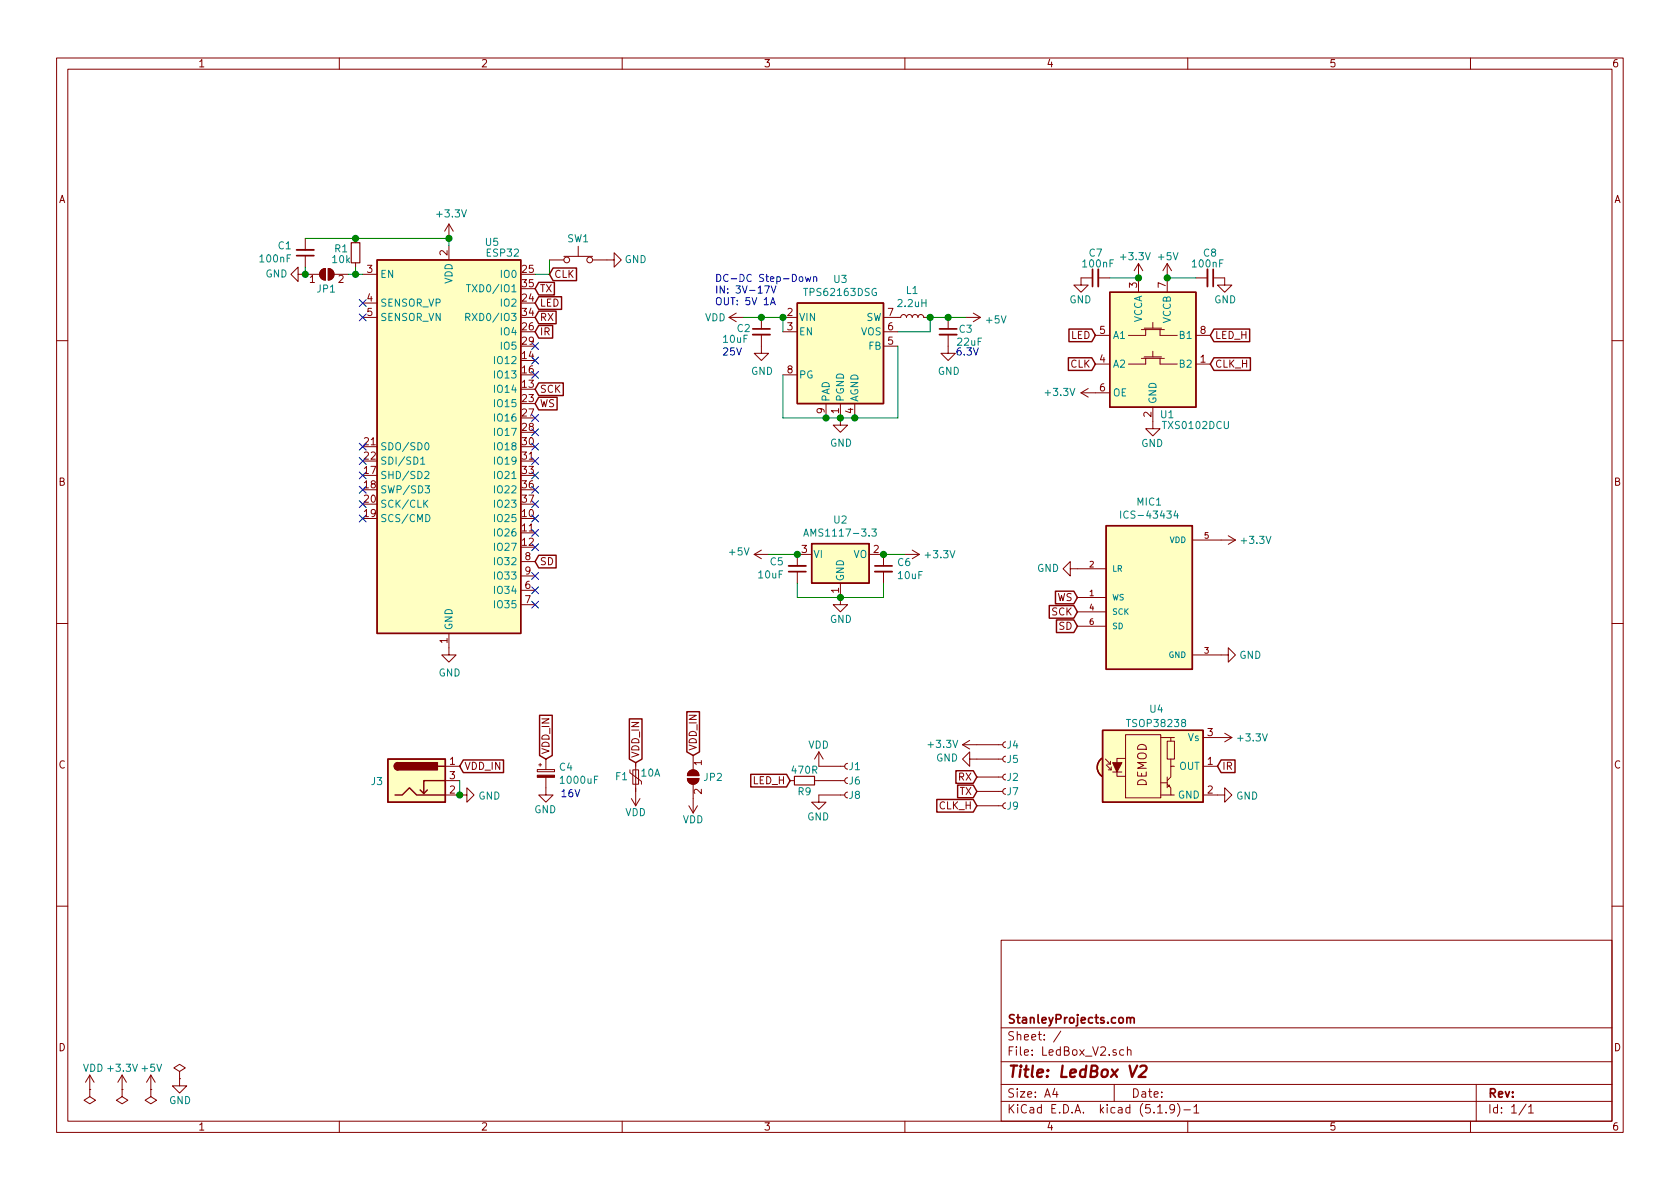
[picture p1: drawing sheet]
<svg xmlns="http://www.w3.org/2000/svg" width="297mm" height="210mm" viewBox="0 0 297 210" stroke-linecap="round" stroke-linejoin="round" font-family="sans-serif">
<g fill="none" stroke="#840000" stroke-width=".18">
<path d="M10 10.3h277v189.9h-277zM12 12.2h273v186.1h-273zM60 10.3v1.9M110 10.3v1.9M160 10.3v1.9M210 10.3v1.9M260 10.3v1.9M79.4 39.6v2.6M79.4 39.6l-.8 1.3M79.4 39.6l.7 1.3M52.7 48.5v1.3l-1.3-1.3 1.3-1.3v1.3h3.8M54 42.2v2"/>
<path d="M54 45.2v2M56.7 47.8l.5-.3h.3v2a1.03 1.03 0 0 1-.9-.6 1.03 1.03 0 0 1 .1-1.1zM58 47.5a1.02 1.02 0 0 1 1.1 1 1.02 1.02 0 0 1-1.1 1zM59.1 48.5h2.5M62.9 42.2v.7M62.9 46.5v.7M64.1 56.1h2.6M64.1 48.5h2.6M64.1 53.6h2.6M79.4 43.4v2.6M97.2 46h2.5M99.7 45.3h5.1"/>
<path d="M102.2 43.6v1.7M104.8 46h3.8v-1.3l1.3 1.3-1.3 1.2v-1.2M128.9 56.1h2.5M128.9 56.1l1.3 .8M130.2 55.4l-1.3 .7M134.6 59.2v3.3h1.3l-1.3 1.2-1.3-1.2h1.3M134.6 56.1v2.1M138.4 56.1h2.6M138.4 58.7h2.6M156.2 56.1h3.1l.1-.3 .3-.2 .4 .1 .2 .4 .1-.3 .3-.2 .4 .1 .2 .4 .1-.3 .3-.2 .4 .1 .2 .4 .1-.3 .3-.2 .4 .1 .2 .4h.5M156.2 58.7h2.5M167.6 59.2v3.3h1.3l-1.3 1.2-1.2-1.2h1.2"/>
<path d="M167.6 56.1v2.1M170.8 56.1h2.6M172.1 55.4l1.3 .7M173.4 56.1l-1.3 .8M193.2 49.1h-2.1v1.3h1.3l-1.3 1.3-1.2-1.3h1.2M193.7 59.3h2.5M194.2 49.1h2M201.3 46.6l-.8 1.3M201.3 46.6v5.1M201.3 46.6l.8 1.3M201.8 58.3h4.1M202.3 58h3.1"/>
<path d="M202.6 58.3v1h-3.1M203.8 57v1M205.1 58.3v1h3.1M206.4 46.6v5.1M206.4 46.6l-.8 1.3M206.4 46.6l.7 1.3M211.5 49.1h2M211.5 59.3h2.5M214.5 49.1h2v1.3h-1.2l1.2 1.3 1.3-1.3h-1.3M10 60.2h2M138.4 66.3h2.6M146 71.4v2.5"/>
<path d="M148.6 71.4v3.8h1.3l-1.3 1.2-1.3-1.2h1.3M151.1 71.4v2.5M156.2 61.2h2.5M191.1 69.5l1.3 .7M191.1 69.5h5.1M192.4 68.7l-1.3 .8M193.7 64.4h2.5M201.8 63.4h4.1M202.3 63.1h3.1M202.6 63.4v1h-3.1M203.8 72v3.8h1.3l-1.3 1.3-1.2-1.3h1.2M203.8 62.1v1"/>
<path d="M205.1 63.4v1h3.1M211.5 64.4h2.5M285 60.2h2M92.1 99.3h2.5M133.3 98h2.6M133.3 98l1.3 .8M134.6 97.3l-1.3 .7M143.5 98h-2.5v2.1M153.7 98h2.5v2.1M160 98h2.6M161.3 97.3l1.3 .7M162.6 98l-1.3 .8"/>
<path d="M210.8 95.5h7.6M217.2 94.7l1.2 .8M218.4 95.5l-1.2 .8M10 110.3h2M79.4 112v3.8h1.2l-1.2 1.3-1.3-1.3h1.3M92.1 104.4h2.5M92.1 106.9h2.5M92.1 101.8h2.5M141 101.1v2M148.6 103.1v3.8h-1.3l1.3 1.3 1.3-1.3h-1.3M156.2 101.1v2M189.2 100.6v1.2l-1.2-1.2 1.2-1.3v1.3h6.4"/>
<path d="M190.5 105.7h5.1M190.5 108.2h5.1M190.5 110.7h5.1M210.8 115.8h6.4v1.3l1.2-1.3-1.2-1.3v1.3M285 110.3h2M78.7 135.5h2.6M78.7 138h2.6M95 136.1h3v.4h-3zM95.2 135.2h.6M95.5 135v.5M96.5 137.5v3.1h1.3l-1.3 1.3-1.3-1.3h1.3M96.5 134.2v1.9"/>
<path d="M111.4 136.1v.5l2 1.6v.5M111.9 136.1h1v2.6h-1zM112.4 134.9v7.6M121.5 137.7h2.1a1.02 1.02 0 0 1-1 1 1.02 1.02 0 0 1-1.1-1zM121.9 136.4a1.03 1.03 0 0 1 1.1-.2 1.03 1.03 0 0 1 .6 1h-2.1l.1-.4zM122.6 133.6v2.5M122.6 138.7v5.1M139.7 138h.8M144 138h5.4M144.8 133v2.5h4.6M144.8 133l-.8 1.2M144.8 133l.7 1.2"/>
<path d="M149.9 137.5l-.3 .1-.2 .4 .1 .3 .4 .3M149.9 135l-.3 .1-.2 .3 .1 .4 .4 .2M170.2 131.7l1.2 .8M170.2 131.7h7.1M171.4 134.2v1.3l-1.2-1.3 1.2-1.2v1.2h5.9M171.4 130.9l-1.2 .8M172.7 139.9h4.6M172.7 137.4h4.6M177.8 139.4l-.3 .1-.2 .4 .1 .4 .4 .2M177.8 136.9l-.3 .1-.2 .3 .1 .4 .4 .2M177.8 131.2l-.3 .1-.2 .3 .1 .4 .4 .2M177.8 133.7l-.3 .1-.2 .4 .1 .3 .4 .2"/>
<path d="M195.5 134.2l.8 .9M195.6 135.2l.9 .9M195.8 135.1h.5M196 136.1h.5M196.3 134.6v.5M196.5 135.6v.5M196.7 136.5h1.7M199 129.9h6.2v11.2h-6.2zM199 134.1h-1.5v3.2h1.5M205.2 130.4h1.8M205.2 138.4h1.2M206.4 131.1h1.2v3.1h-1.2z"/>
<path d="M206.4 138.7l.6 .6v1.3h.6M206.4 137.4v1.9M206.8 138.8v.3h-.3M207 134.2v1.3M207.6 130.4h-.6v.7M207.6 135.5h-.6v1.9l-.6 .6M212.7 130.4h5.1M212.7 135.5h2.6M216.5 129.7l1.3 .7M217.8 130.4l-1.3 .8M78.7 140.6h3.8v1.3l1.3-1.3-1.3-1.3v1.3M111.6 141.2l.8 1.3"/>
<path d="M113.2 141.2l-.8 1.3M121.8 142.5l.8 1.3M123.3 142.5l-.7 1.3M149.4 140.6h-4.6v1.3h1.2l-1.2 1.2-1.3-1.2h1.3M149.9 140.1l-.3 .1-.2 .3 .1 .4 .4 .2M172.7 142.5h4.6M177.8 142l-.3 .1-.2 .3 .1 .4 .4 .2M205.2 140.6h1.8M212.7 140.6h3.8v1.3l1.3-1.3-1.3-1.3v1.3M10 160.2h2M177 166.3h108v32h-108zM285 160.2h2"/>
<path d="M15.9 192.7v1.2l1 .7-1 .6-1-.6 1-.7M15.9 192.7h.1M15.9 190.1l-.8 1.3M15.9 190.1v2.6M15.9 190.1l.7 1.3M21.6 192.7v1.2l1 .7-1 .6-1-.6 1-.7M21.6 192.7h.1M21.6 190.1l-.8 1.3M21.6 190.1v2.6M21.6 190.1l.8 1.3M26.7 192.7v1.2l1 .7-1 .6-1-.6 1-.7M26.7 192.7h.1"/>
<path d="M26.7 190.1l-.8 1.3M26.7 190.1v2.6M26.7 190.1l.7 1.3M31.7 190.7v1.3h-1.2l1.2 1.3 1.3-1.3h-1.3M31.7 189.5l1.1-.7-1.1-.6-1 .6 1 .7v1.2M31.7 190.7h.1M60 198.3v1.9M110 198.3v1.9M160 198.3v1.9M177 194.8h108M177 191.8h108M177 187.8h108"/>
<path d="M177 181.8h108M186.5 192.5l-.4 1h1M186.8 193v1M187.6 182.3l-1.3 2M197 191.8v3M198.7 185.7l-.4-.1-.3 .3v.6l.3 .1 .4-.1M199.3 185.7l.2-.1 .4 .1 .1 .9M199.3 185.1v1.5M204.7 196.8h.8M206.2 196.7v.1M207.7 196l-.1 .1a.48 .48 0 0 1-.6 .1l-.2-.2 .2-.6a.48 .48 0 0 1 .6 .1 1.27 1.27 0 0 1-.2 1.2l-.4 .1M208.2 195.1a1.71 1.71 0 0 1 0 2.3"/>
<path d="M209.3 196.3h1.2M210 198.3v1.9M211.1 195.8l.4-.5v1.5M211.1 196.8h.9M260 198.3v1.9M261 191.8v6.5M269.8 195.2l-1.2 2M270.3 195.8l.4-.5v1.5M270.3 196.8h.8"/>
<circle cx="100.2" cy="46" r=".51"/>
<circle cx="104.3" cy="46" r=".51"/>
</g>
<path d="M199.7 188.4l.5 2 .9-2M201.6 188.6l.3-.2h.5l.3 .2v.4l-.1 .3-1.3 1.1h1.2" fill="none" stroke="#840000" stroke-width=".41"/>
<path d="M52.5 45.2h3M133.1 58.2h3M166.1 58.2h3.1M193.2 47.6v3.1M214.5 47.6v3.1M139.4 101.1h3.1M154.7 100.1h3M199.2 179.9v1M199.2 180.1l.3-.2 .3 .1 .1 .9M199.9 180.1a.36 .36 0 0 1 .3-.2 .36 .36 0 0 1 .3 .2v.8" fill="none" stroke="#840000" stroke-width=".3"/>
<path d="M52.5 44.2h3M133.1 59.2h3M166.1 59.2h3.1M194.2 47.6v3.1M213.5 47.6v3.1M139.4 100.1h3.1M154.7 101.1h3" fill="none" stroke="#840000" stroke-width=".33"/>
<g fill="#ffffc2" stroke="#ffffc2" stroke-width=".18">
<path d="M194.7 134.2l.1-.1 1.2 1.6-1.2 1.6a1.96 1.96 0 0 1-.1-3.1z"/>
<path d="M194.9 129.2h17.8v12.7h-17.8z"/>
<path d="M68.6 134.2h10.1v7.7h-10.1z"/>
<path d="M141 53.6h15.2v17.8h-15.2z"/>
<path d="M66.7 46h25.4v66h-25.4z"/>
<path d="M196.2 51.7h15.3v20.3h-15.3z"/>
<path d="M195.6 93h15.2v25.4h-15.2z"/>
<path d="M143.5 96.1h10.2v7h-10.2z"/>
</g>
<g fill="none" stroke="#840000" stroke-width=".25">
<path d="M66.7 46h25.4v66h-25.4zM95.2 57.6h2.5v2.2h-2.5l-.6-1.1zM95.2 49.9h2.8v2.3h-2.8l-.6-1.2zM95.2 55h3.1v2.2h-3.1l-.6-1.1zM95.2 52.5h4.1v2.2h-4.1l-.6-1.1zM97.8 47.4h4.1v2.2h-4.1l-.6-1.1zM141 53.6h15.2v17.8h-15.2zM189 58.2h4l.7 1.1-.7 1.1h-4zM196.2 51.7h15.3v20.3h-15.3zM214.6 58.2h6.4v2.2h-6.4l-.6-1.1zM95.2 70.3h3.3v2.2h-3.3l-.6-1.1zM95.2 67.7h4.4v2.2h-4.4l-.6-1.1z"/>
<path d="M188.9 63.3h4.1l.7 1.1-.7 1.1h-4.1zM214.6 63.3h6.5v2.2h-6.5l-.6-1.1zM95.2 98.2h3.1v2.2h-3.1l-.6-1.1zM143.5 96.1h10.2v7h-10.2zM195.6 93h15.2v25.4h-15.2zM185.5 107.1h4.4l.6 1.1-.6 1.1h-4.4zM186.6 104.5h3.3l.6 1.2-.6 1.1h-3.3zM186.8 109.6h3.1l.6 1.1-.6 1.2h-3.1zM68.6 134.2h10.1v7.7h-10.1zM70.4 134.9a.63 .63 0 0 0-.7 .6 .63 .63 0 0 0 .7 .6M75.6 139.7l-.7 .6M77.5 135.5h1.2"/>
<path d="M78.7 138h-3.8v2.3l-.6-.6M81.9 134.4h7.1v2.2h-7.1l-.6-1.1zM95.4 126.5h2.2v7.1l-1.1 .6-1.1-.6zM111.3 127.1h2.2v7.1l-1.1 .7-1.1-.7zM121.4 125.9h2.3v7.1l-1.1 .6-1.2-.6zM132.7 136.9h6.4l.6 1.1-.6 1.2h-6.4zM169 136.3h3.1l.6 1.1-.6 1.1h-3.1zM169.3 138.8h2.8l.6 1.1-.6 1.2h-2.8zM194.8 134.1a1.96 1.96 0 0 0 0 3.2M194.9 129.2h17.8v12.7h-17.8zM215.9 134.4h2.5v2.2h-2.5l-.6-1.1zM69.8 140.6h1.3l1.3-1.3 1.3 1.3h5"/>
<path d="M165.6 141.4h6.5l.6 1.1-.6 1.1h-6.5z"/>
</g>
<g fill="#840000" stroke="#840000" stroke-width=".18">
<path d="M196.7 134.9h1.7l-.9 1.6z"/>
<path d="M95 137.1h3v.4h-3z"/>
<path d="M121.9 136.4a1.03 1.03 0 0 1 1.1-.2 1.03 1.03 0 0 1 .6 1h-2.1l.1-.4z"/>
<path d="M121.5 137.7h2.1a1.02 1.02 0 0 1-1 1 1.02 1.02 0 0 1-1.1-1z"/>
<path d="M56.7 47.8l.5-.3h.3v2a1.03 1.03 0 0 1-.9-.6 1.03 1.03 0 0 1 .1-1.1z"/>
<path d="M58 47.5a1.02 1.02 0 0 1 1.1 1 1.02 1.02 0 0 1-1.1 1z"/>
</g>
<g fill="#840000" stroke="#840000" stroke-width=".25">
<path d="M69.9 135l.5-.1v1.2a.64 .64 0 0 1-.6-.4 .64 .64 0 0 1 .1-.7z"/>
<path d="M70.4 134.9h6.9v1.2h-6.9z"/>
</g>
<path d="M62.1 42.9h1.5v3.6h-1.5zM140.5 137.3h3.5v1.5h-3.5z" fill="none" stroke="#840000" stroke-width=".2"/>
<g fill="none" stroke="#008484" stroke-width=".18">
<path d="M82.3 56.1l.7-.1 .1-.2-.1-.3-.2-.1h-.5v1.3M82.5 50.3h.7M82.7 56.1l.4 .6M82.8 50.3v1.3M75.2 78.4l.2-.1a.67 .67 0 0 1 .5 .6 .67 .67 0 0 1-.5 .6l-.2-.2-.1-.2zM74.4 81.2l.4-.4v1.3M74.4 82.1h.7M75.1 83.5l.5-.1 .2 .3-.7 .9h.7M75.1 89l.5 .7M75.2 85.9h.7l-.4 .5 .4 .1-.1 .6-.4 .1-.2-.2M75.3 91a.64 .64 0 0 1 .7 .6 .64 .64 0 0 1-.7 .6zM75.6 88.4l-.7 .8"/>
<path d="M142.1 94.8l.4-1.3 .5 1.3M142.2 94.5h.6M154.2 93.5h.7l-.4 .5 .4 .2v.4l-.2 .2-.5-.1M198.1 90.4v1.2M207.9 90.3l-.3 .9h.8M208.2 90.8v.8"/>
</g>
<g fill="none" stroke="#008400" stroke-width=".18">
<path d="M54 42.2h25.4v1.2M54 47.2v1.3M61.6 48.5h2.5M62.9 47.2v1.3M97.2 46v2.5h-2.6M131.4 56.1h7v2.6M163.8 56.1h7M164.5 56.1v2.6h-5.8M196.2 49.1h5.1M206.4 49.1h5.1M158.7 61.2v12.7h-20.3v-7.6M135.9 98h5.1"/>
<path d="M156.2 98h3.8M141 103.1v2.6h15.2v-2.6M81.3 138v2.6"/>
</g>
<path d="M135.2 50.6h.8l-.5 1.2M136.2 53.9l.5-1.3 .4 1.3M136.3 50.6l.5 1.2 .4-1.2M136.3 53.5h.7M141.4 49l.3-.1 .2 .2v.6l-.3 .1-.3-.3zM142.4 48.9l.2 .9 .3-.6 .2 .6 .3-.9M143.8 49.1l.2-.2 .3 .1 .1 .8M143.8 48.9v.9" fill="none" stroke="#0000c2" stroke-width=".18"/>
<g fill="#008400" stroke="#008400" stroke-width=".25">
<circle cx="164.5" cy="56.1" r=".51"/>
<circle cx="148.6" cy="105.7" r=".51"/>
<circle cx="54" cy="48.5" r=".51"/>
<circle cx="62.9" cy="42.2" r=".51"/>
<circle cx="79.4" cy="42.2" r=".51"/>
<circle cx="151.1" cy="73.9" r=".51"/>
<circle cx="156.2" cy="98" r=".51"/>
<circle cx="167.6" cy="56.1" r=".51"/>
<circle cx="141" cy="98" r=".51"/>
<circle cx="146.1" cy="73.9" r=".51"/>
<circle cx="134.6" cy="56.1" r=".51"/>
<circle cx="138.4" cy="56.1" r=".51"/>
<circle cx="201.3" cy="49.1" r=".51"/>
<circle cx="206.4" cy="49.1" r=".51"/>
<circle cx="148.6" cy="73.9" r=".51"/>
<circle cx="81.3" cy="140.6" r=".51"/>
<circle cx="62.9" cy="48.5" r=".51"/>
</g>
<g fill="none" stroke="#000084" stroke-width=".18">
<path d="M63.5 53l1.2 1.2M63.5 55.5l1.2 1.2M64.7 53l-1.2 1.2M64.7 55.5l-1.2 1.2M63.5 78.4l1.2 1.2M64.7 78.4l-1.2 1.2M94 60.6l1.2 1.2M94 63.1l1.2 1.3M94 65.7l1.2 1.2M94 73.3l1.2 1.2M94 75.8l1.2 1.3M94 78.4l1.2 1.2"/>
<path d="M95.2 60.6l-1.2 1.2M95.2 63.1l-1.2 1.3M95.2 65.7l-1.2 1.2M95.2 73.3l-1.2 1.2M95.2 75.8l-1.2 1.3M95.2 78.4l-1.2 1.2M63.5 80.9l1.2 1.2M63.5 83.5l1.2 1.2M63.5 86l1.2 1.2M63.5 88.5l1.2 1.3M63.5 91.1l1.2 1.2M64.7 80.9l-1.2 1.2"/>
<path d="M64.7 83.5l-1.2 1.2M64.7 86l-1.2 1.2M64.7 88.5l-1.2 1.3M64.7 91.1l-1.2 1.2M94 91.1l1.2 1.2M94 96.2l1.2 1.2M94 93.6l1.2 1.2M94 80.9l1.2 1.2M94 83.5l1.2 1.2M94 86l1.2 1.2M94 88.5l1.2 1.3M95.2 91.1l-1.2 1.2"/>
<path d="M95.2 96.2l-1.2 1.2M95.2 93.6l-1.2 1.2M95.2 80.9l-1.2 1.2M95.2 83.5l-1.2 1.2M95.2 86l-1.2 1.2M95.2 88.5l-1.2 1.3M94 101.2l1.2 1.3M94 106.3l1.2 1.2M94 103.8l1.2 1.2M95.2 101.2l-1.2 1.3M95.2 106.3l-1.2 1.2M95.2 103.8l-1.2 1.2"/>
</g>
<text font-size="2.8" fill="#840000" x="178" y="190.5">Title: LedBox V2</text>
<g font-size="2.1" fill="#840000">
<text x="202.7" y="139.2" transform="rotate(-90 202.7 139.2)">DEMOD</text>
<text x="178" y="184">Sheet: /</text>
<text x="178" y="181">StanleyProjects.com</text>
<text x="178" y="186.7">File: LedBox_V2.sch</text>
<text x="178" y="196.9">KiCad E.D.A. kicad (5.1.9)-1</text>
<text x="178" y="194.1">Size: A4</text>
<text x="200" y="194.1">Date:</text>
<text x="263" y="194.1">Rev:</text>
<text x="263" y="196.9">Id: 1/1</text>
</g>
<g font-size="1.8" fill="#840000">
<text x="35" y="11.9">1</text>
<text x="85" y="11.9">2</text>
<text x="135" y="11.9">3</text>
<text x="185" y="11.9">4</text>
<text x="235" y="11.9">5</text>
<text x="285" y="11.9">6</text>
<text x="10.4" y="35.9">A</text>
<text x="285.4" y="35.9">A</text>
<text x="79.1" y="45.2" transform="rotate(-90 79.1 45.2)">2</text>
<text x="54.8" y="50">1</text>
<text x="59.8" y="50">2</text>
<text x="64.9" y="48.3">3</text>
<text x="64.9" y="53.3">4</text>
<text x="92.4" y="53.3">24</text>
<text x="92.4" y="48.3">25</text>
<text x="92.4" y="50.8">35</text>
<text x="95.4" y="51.7">TX</text>
<text x="97.9" y="49.1">CLK</text>
<text x="201" y="50.9" transform="rotate(-90 201 50.9)">3</text>
<text x="206.1" y="50.9" transform="rotate(-90 206.1 50.9)">7</text>
<text x="64.9" y="55.9">5</text>
<text x="92.4" y="58.4">26</text>
<text x="92.4" y="55.9">34</text>
<text x="95.4" y="59.3">IR</text>
<text x="95.4" y="56.8">RX</text>
<text x="95.4" y="54.2">LED</text>
<text x="139.2" y="55.9">2</text>
<text x="139.2" y="58.4">3</text>
<text x="157" y="58.4">6</text>
<text x="157" y="55.9">7</text>
<text x="189.4" y="59.9">LED</text>
<text x="194.5" y="59">5</text>
<text x="212.2" y="59">8</text>
<text x="214.8" y="59.9">LED_H</text>
<text x="92.4" y="63.5">14</text>
<text x="92.4" y="61">29</text>
<text x="157" y="61">5</text>
<text x="189.3" y="65">CLK</text>
<text x="194.5" y="64.1">4</text>
<text x="212.2" y="64.1">1</text>
<text x="214.8" y="65">CLK_H</text>
<text x="92.4" y="68.6">13</text>
<text x="92.4" y="66">16</text>
<text x="92.4" y="71.1">23</text>
<text x="95.4" y="69.5">SCK</text>
<text x="139.2" y="66">8</text>
<text x="194.5" y="69.2">6</text>
<text x="92.4" y="73.7">27</text>
<text x="92.4" y="76.2">28</text>
<text x="95.4" y="72">WS</text>
<text x="145.8" y="73.1" transform="rotate(-90 145.8 73.1)">9</text>
<text x="148.3" y="73.1" transform="rotate(-90 148.3 73.1)">1</text>
<text x="150.9" y="73.1" transform="rotate(-90 150.9 73.1)">4</text>
<text x="203.6" y="73.8" transform="rotate(-90 203.6 73.8)">2</text>
<text x="64.4" y="83.8">17</text>
<text x="64.4" y="78.7">21</text>
<text x="64.4" y="81.3">22</text>
<text x="92.4" y="78.7">30</text>
<text x="92.4" y="81.3">31</text>
<text x="92.4" y="83.8">33</text>
<text x="10.4" y="85.9">B</text>
<text x="64.4" y="86.4">18</text>
<text x="64.4" y="88.9">20</text>
<text x="92.4" y="86.4">36</text>
<text x="92.4" y="88.9">37</text>
<text x="285.4" y="85.9">B</text>
<text x="64.4" y="91.4">19</text>
<text x="92.4" y="91.4">10</text>
<text x="92.4" y="94">11</text>
<text x="92.4" y="96.5">12</text>
<text x="92.9" y="99.1">8</text>
<text x="92.9" y="101.6">9</text>
<text x="95.4" y="99.9">SD</text>
<text x="141.8" y="97.8">3</text>
<text x="154.5" y="97.8">2</text>
<text x="92.9" y="104.1">6</text>
<text x="92.9" y="106.7">7</text>
<text x="148.3" y="104.9" transform="rotate(-90 148.3 104.9)">1</text>
<text x="186.9" y="106.3">WS</text>
<text x="79.1" y="113.8" transform="rotate(-90 79.1 113.8)">1</text>
<text x="186" y="108.8">SCK</text>
<text x="187.2" y="111.4">SD</text>
<text x="213.5" y="130.2">3</text>
<text x="10.4" y="135.9">C</text>
<text x="79.5" y="135.2">1</text>
<text x="79.5" y="137.8">3</text>
<text x="82.1" y="136.1">VDD_IN</text>
<text x="97.2" y="133.4" transform="rotate(-90 97.2 133.4)">VDD_IN</text>
<text x="113" y="134.1" transform="rotate(-90 113 134.1)">VDD_IN</text>
<text x="123.2" y="132.8" transform="rotate(-90 123.2 132.8)">VDD_IN</text>
<text x="124.1" y="135.4" transform="rotate(-90 124.1 135.4)">1</text>
<text x="213.5" y="135.2">1</text>
<text x="216.1" y="136.1">IR</text>
<text x="285.4" y="135.9">C</text>
<text x="79.5" y="140.3">2</text>
<text x="124.1" y="140.4" transform="rotate(-90 124.1 140.4)">2</text>
<text x="133.1" y="138.7">LED_H</text>
<text x="166" y="143.1">CLK_H</text>
<text x="169.5" y="138">RX</text>
<text x="169.7" y="140.6">TX</text>
<text x="213.5" y="140.3">2</text>
<text x="10.4" y="185.9">D</text>
<text x="285.4" y="185.9">D</text>
<text x="35" y="199.9">1</text>
<text x="85" y="199.9">2</text>
<text x="135" y="199.9">3</text>
<text x="185" y="199.9">4</text>
<text x="235" y="199.9">5</text>
<text x="285" y="199.9">6</text>
</g>
<g font-size="1.8" fill="#008484">
<text x="77.4" y="38.4">+3.3V</text>
<text x="46.1" y="46.4">100nF</text>
<text x="49.2" y="44.1">C1</text>
<text x="58.9" y="46.5">10k</text>
<text x="59.2" y="44.6">R1</text>
<text x="85.9" y="43.5">U5</text>
<text x="86.2" y="45.4">ESP32</text>
<text x="100.3" y="42.8">SW1</text>
<text x="110.4" y="46.5">GND</text>
<text x="191.6" y="47.3">100nF</text>
<text x="192.6" y="45.4">C7</text>
<text x="198.3" y="46">+3.3V</text>
<text x="204.9" y="46">+5V</text>
<text x="211" y="47.3">100nF</text>
<text x="212.8" y="45.4">C8</text>
<text x="46.9" y="49.1">GND</text>
<text x="56.1" y="51.7">JP1</text>
<text x="67.2" y="49.1">EN</text>
<text x="80" y="50.2" transform="rotate(-90 80 50.2)">VDD</text>
<text x="83.7" y="51.7">TXD0/IO1</text>
<text x="88.7" y="49.1">IO0</text>
<text x="142.5" y="52.3">TPS62163DSG</text>
<text x="147.5" y="50">U3</text>
<text x="160.3" y="52">L1</text>
<text x="189.1" y="53.6">GND</text>
<text x="214.7" y="53.6">GND</text>
<text x="67.2" y="54.2">SENSOR_VP</text>
<text x="67.2" y="56.8">SENSOR_VN</text>
<text x="83.5" y="56.8">RXD0/IO3</text>
<text x="88.7" y="54.2">IO2</text>
<text x="88.7" y="59.3">IO4</text>
<text x="124.6" y="56.8">VDD</text>
<text x="130.4" y="58.7">C2</text>
<text x="141.2" y="56.8">VIN</text>
<text x="141.2" y="59.3">EN</text>
<text x="152.2" y="59.3">VOS</text>
<text x="153.1" y="56.8">SW</text>
<text x="158.9" y="54.3">2.2uH</text>
<text x="169.6" y="58.8">C3</text>
<text x="174.5" y="57.2">+5V</text>
<text x="196.7" y="59.9">A1</text>
<text x="201.9" y="57.2" transform="rotate(-90 201.9 57.2)">VCCA</text>
<text x="207" y="57.2" transform="rotate(-90 207 57.2)">VCCB</text>
<text x="208.7" y="59.9">B1</text>
<text x="87.7" y="64.4">IO12</text>
<text x="88.7" y="61.8">IO5</text>
<text x="128" y="60.6">10uF</text>
<text x="153.6" y="61.8">FB</text>
<text x="169.4" y="61.1">22uF</text>
<text x="196.7" y="65">A2</text>
<text x="208.7" y="65">B2</text>
<text x="87.7" y="69.5">IO14</text>
<text x="87.7" y="66.9">IO13</text>
<text x="132.8" y="66.3">GND</text>
<text x="141.2" y="66.9">PG</text>
<text x="146.7" y="71.1" transform="rotate(-90 146.7 71.1)">PAD</text>
<text x="149.2" y="71.1" transform="rotate(-90 149.2 71.1)">PGND</text>
<text x="151.8" y="71.1" transform="rotate(-90 151.8 71.1)">AGND</text>
<text x="165.8" y="66.3">GND</text>
<text x="185" y="70">+3.3V</text>
<text x="196.7" y="70.1">OE</text>
<text x="204.5" y="71.5" transform="rotate(-90 204.5 71.5)">GND</text>
<text x="87.7" y="72">IO15</text>
<text x="87.7" y="74.5">IO16</text>
<text x="87.7" y="77.1">IO17</text>
<text x="205.3" y="74">U1</text>
<text x="205.9" y="75.9">TXS0102DCU</text>
<text x="67.2" y="79.6">SDO/SD0</text>
<text x="67.2" y="82.2">SDI/SD1</text>
<text x="87.7" y="79.6">IO18</text>
<text x="87.7" y="82.2">IO19</text>
<text x="146.8" y="79">GND</text>
<text x="201.8" y="79">GND</text>
<text x="67.2" y="84.7">SHD/SD2</text>
<text x="67.2" y="87.2">SWP/SD3</text>
<text x="67.2" y="89.8">SCK/CLK</text>
<text x="87.7" y="84.7">IO21</text>
<text x="87.7" y="87.2">IO22</text>
<text x="87.7" y="89.8">IO23</text>
<text x="201.1" y="89.4">MIC1</text>
<text x="67.2" y="92.3">SCS/CMD</text>
<text x="87.7" y="92.3">IO25</text>
<text x="87.7" y="94.9">IO26</text>
<text x="143.1" y="94.9">AMS1117-3.3</text>
<text x="147.5" y="92.6">U2</text>
<text x="199" y="91.7">ICS-43434</text>
<text x="87.7" y="97.4">IO27</text>
<text x="87.7" y="99.9">IO32</text>
<text x="129" y="98.2">+5V</text>
<text x="136.2" y="100">C5</text>
<text x="143.8" y="98.7">VI</text>
<text x="150.9" y="98.7">VO</text>
<text x="158.7" y="100.1">C6</text>
<text x="163.8" y="98.7">+3.3V</text>
<text x="183.4" y="101.1">GND</text>
<text x="219.7" y="96.2">+3.3V</text>
<text x="87.7" y="105">IO34</text>
<text x="87.7" y="107.6">IO35</text>
<text x="87.7" y="102.5">IO33</text>
<text x="134.2" y="102.3">10uF</text>
<text x="149.2" y="102.9" transform="rotate(-90 149.2 102.9)">GND</text>
<text x="158.9" y="102.4">10uF</text>
<text x="80" y="111.5" transform="rotate(-90 80 111.5)">GND</text>
<text x="146.7" y="110.2">GND</text>
<text x="77.5" y="119.6">GND</text>
<text x="219.1" y="116.5">GND</text>
<text x="199.6" y="128.6">TSOP38238</text>
<text x="203.4" y="126">U4</text>
<text x="210.1" y="131.1">Vs</text>
<text x="219" y="131.1">+3.3V</text>
<text x="99" y="136.3">C4</text>
<text x="108.9" y="138">F1</text>
<text x="113.4" y="137.3">10A</text>
<text x="140.1" y="136.8">470R</text>
<text x="142.9" y="132.4">VDD</text>
<text x="150.2" y="136.2">J1</text>
<text x="164.3" y="132.3">+3.3V</text>
<text x="165.5" y="134.7">GND</text>
<text x="178.1" y="132.4">J4</text>
<text x="178.1" y="134.9">J5</text>
<text x="208.5" y="136.1">OUT</text>
<text x="65.7" y="138.8">J3</text>
<text x="84.6" y="141.4">GND</text>
<text x="94.5" y="143.8">GND</text>
<text x="99.3" y="138.6">1000uF</text>
<text x="124.5" y="138.1">JP2</text>
<text x="141.1" y="140.6">R9</text>
<text x="150.2" y="141.3">J8</text>
<text x="150.2" y="138.7">J6</text>
<text x="178.1" y="143.2">J9</text>
<text x="178.1" y="140.6">J7</text>
<text x="178.1" y="138.1">J2</text>
<text x="208.3" y="141.2">GND</text>
<text x="218.6" y="141.4">GND</text>
<text x="110.5" y="144.3">VDD</text>
<text x="120.7" y="145.6">VDD</text>
<text x="142.7" y="145.1">GND</text>
<text x="14.6" y="189.5">VDD +3.3V</text>
<text x="25.2" y="189.5">+5V</text>
<text x="29.9" y="195.2">GND</text>
</g>
<g font-size="1.8" fill="#0000c2">
<text x="126.4" y="49.9">DC-DC Step-Down</text>
<text x="126.4" y="51.9">IN: 3V-17V</text>
<text x="126.4" y="54">OUT: 5V 1A</text>
<text x="127.6" y="62.9">25V</text>
<text x="168.9" y="62.9">6.3V</text>
<text x="99.1" y="141">16V</text>
</g>
<g font-size="1.4" fill="#840000">
<text x="213" y="95.2">5</text>
<text x="192.7" y="100.3">2</text>
<text x="192.7" y="105.4">1</text>
<text x="192.7" y="107.9">4</text>
<text x="192.7" y="110.5">6</text>
<text x="213" y="115.6">3</text>
</g>
<g font-size="1.4" fill="#008484">
<text x="196.6" y="101.1">LR</text>
<text x="206.8" y="96">VDD</text>
<text x="196.6" y="106.2">WS</text>
<text x="196.6" y="108.7">SCK</text>
<text x="196.6" y="111.2">SD</text>
<text x="206.7" y="116.3">GND</text>
</g>
</svg>
